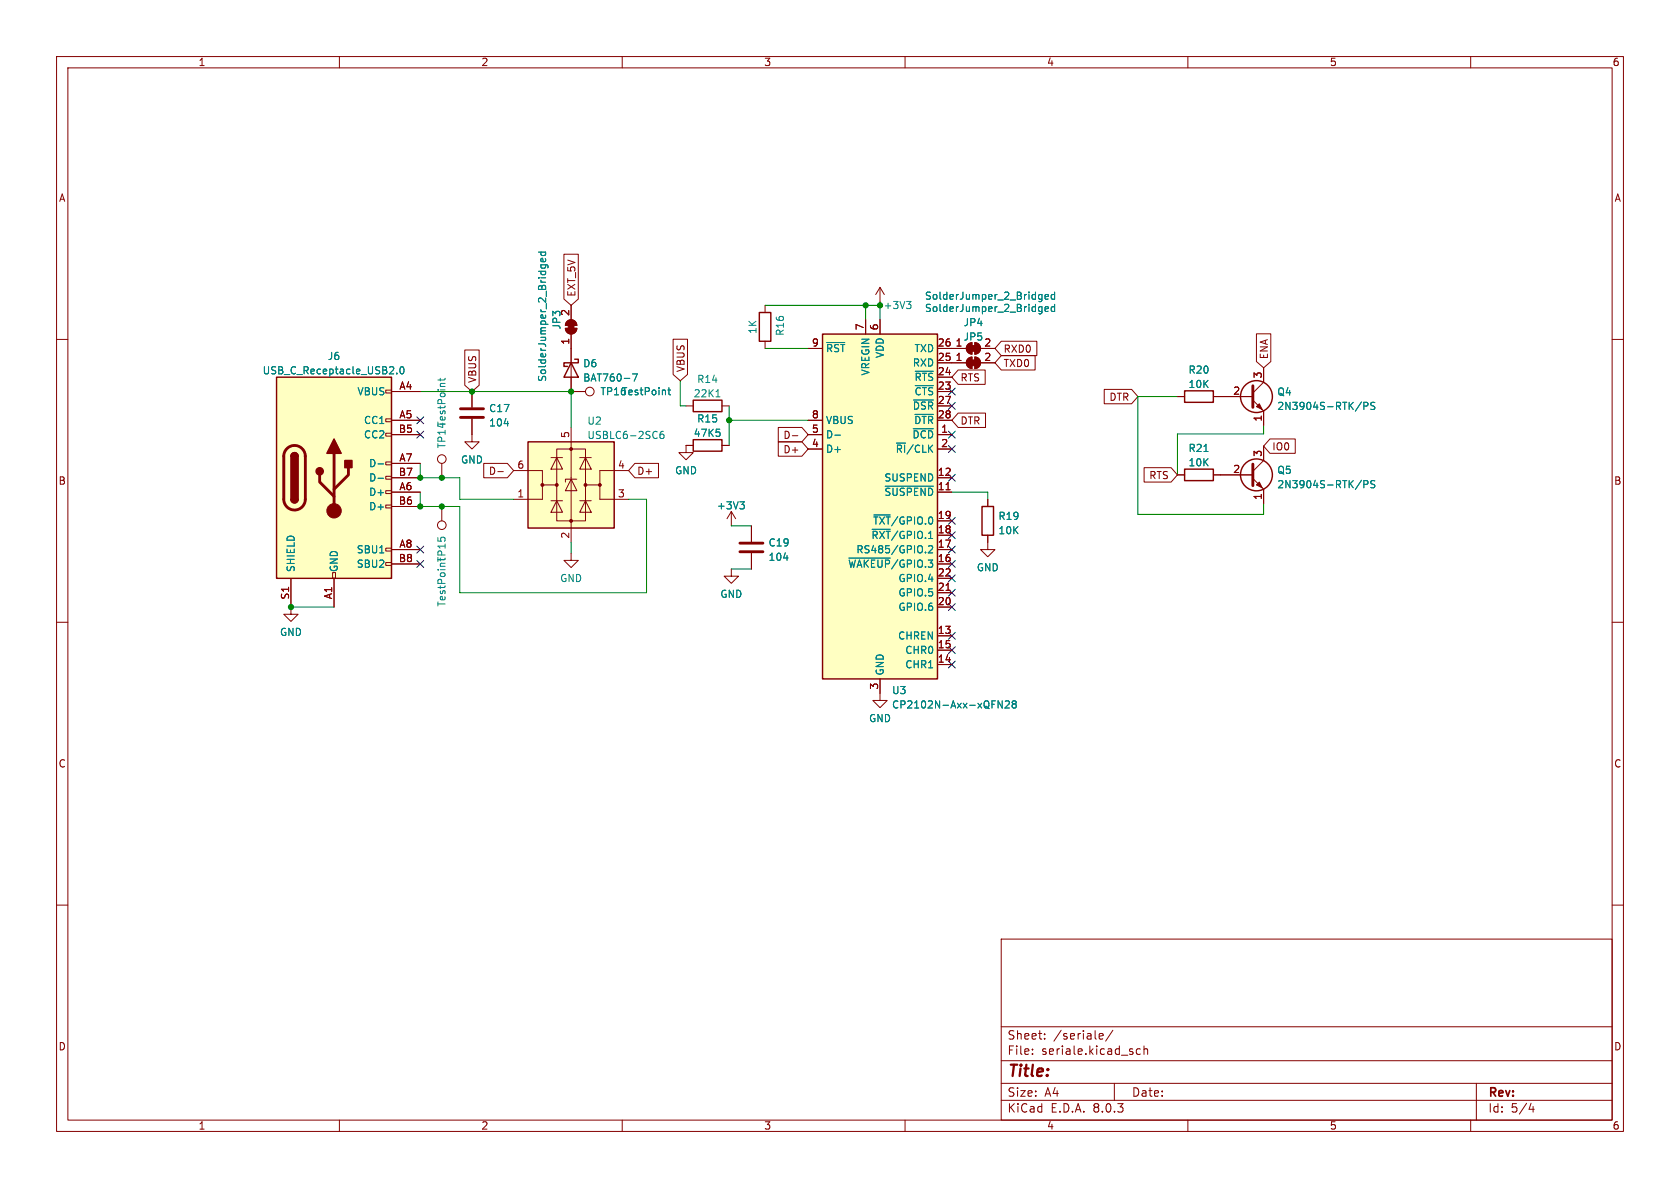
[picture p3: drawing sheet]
<svg xmlns="http://www.w3.org/2000/svg" width="297mm" height="210mm" viewBox="0 0 297 210" stroke-linecap="round" stroke-linejoin="round" font-family="sans-serif">
<g fill="none" stroke="#840000" stroke-width=".18">
<path d="M10 10h277v190h-277zM12 12h273v186h-273zM60 10v2M110 10v2M160 10v2M210 10v2M260 10v2M10 60h2M285 60h2M174.6 88.3v1.2M174.6 94.6v1.3M10 110h2"/>
<path d="M285 110h2M155.6 122.6v1.2h1.2l-1.2 1.3-1.3-1.3h1.3M10 160h2M285 160h2M177 166h108v32h-108zM60 198v2M110 198v2M160 198v2M177 194.5h108M177 191.5h108M177 187.5h108M177 181.5h108"/>
<path d="M182.5 186.3v.1M182.5 185.5v.1M184.7 183.6v.1M184.7 182.8v.1M194.3 183.2l.7-.1v-.3l-.5-.1-.2 .2 .1 .7h.6M196.7 182.1l-1.2 2M197 191.5v3M201.6 185.5l-.4-.1-.3 .3v.4l.1 .2h.6M202.2 185.5l.3-.1 .3 .1 .1 .9M202.2 184.9v1.5M210 198v2M260 198v2"/>
<path d="M261 191.5v6.5M270.7 195l-.4 1.1h.9M271 195.6v1"/>
</g>
<path d="M173.6 89.5h2v5.1h-2z" fill="none" stroke="#840000" stroke-width=".25"/>
<path d="M145.4 59.1h20.3v60.9h-20.3z" fill="#ffffc2"/>
<path d="M145.4 59.1h20.3v60.9h-20.3z" fill="none" stroke="#840000" stroke-width=".25"/>
<g fill="none" stroke="#840000" stroke-width=".18">
<path d="M153 56.5v2.6M155.6 50.8v2.5M155.6 56.5v2.6M155.6 50.8l-.8 1.3M155.6 50.8l.7 1.3M83.4 74v4.1h1.3l-1.3 1.3-1.2-1.3h1.2M83.4 69.2v2.8M101 69.2h2.5M121.3 78.7v1.3h1.3l-1.3 1.3-1.3-1.3h1.3M142.9 76.8h2.5M142.9 79.4h2.5M142.9 61.6h2.5"/>
<path d="M142.9 74.3h2.5M165.7 76.8h2.6M165.7 79.4h2.6M165.7 69.2h2.6M165.7 66.7h2.6M165.7 64.1h5.1M165.7 61.6h5.1M165.7 71.8h2.6M165.7 74.3h2.6M171.1 63.4l.7-.3v2a1.01 1.01 0 0 1-.9-.6 1.01 1.01 0 0 1 .2-1.1zM171.8 62.6a1.01 1.01 0 0 1-1-1 1.01 1.01 0 0 1 1-1v2M172.3 60.6a1.02 1.02 0 0 1 1.1 1 1.02 1.02 0 0 1-1.1 1v-2"/>
<path d="M172.3 63.1a1.02 1.02 0 0 1 1.1 1 1.02 1.02 0 0 1-1.1 1.1zM173.4 64.1h2.5M173.4 61.6h2.5M78.1 81.9v2.6M129.3 90.4l-.8 1.3M129.3 90.4v2.6M129.3 90.4l.7 1.3M132.8 93v2.8M132.8 97.8v2.8M165.7 87h2.6M165.7 84.5h2.6M165.7 99.7h2.6"/>
<path d="M165.7 97.2h2.6M165.7 94.6h2.6M165.7 92.1h2.6M167.2 86.6h.8M174.6 95.9v1.3h1.3l-1.3 1.2-1.2-1.2h1.2M129.3 100.6v1.3h1.3l-1.3 1.2-1.3-1.2h1.3M165.7 112.4h2.6M165.7 117.5h2.6M165.7 114.9h2.6M165.7 107.3h2.6M165.7 104.8h2.6M165.7 102.2h2.6"/>
<path d="M167.2 104.4h.8M155.6 120v2.6"/>
<circle cx="104.3" cy="69.2" r=".76"/>
<circle cx="78.1" cy="81.2" r=".76"/>
</g>
<g fill="none" stroke="#008484" stroke-width=".18">
<path d="M160.3 53.3h.7l-.4 .5M160.8 53.8l.2 .2v.3l-.2 .3M183.8 54.2l.4 .1M183.8 52.1h.4M184.2 52.1v1l-.2 .2M184.2 54.2v1l-.2 .3M184.2 55l-.4 .1M184.2 52.8l-.4 .1M184.7 54.6l.7-.1-.1-.2-.4-.1-.2 .2 .1 .6h.5M184.7 52.5l.7-.1-.1-.3h-.4l-.2 .1 .1 .6h.5M186.4 54.3l-.3-.1-.3 .3 .2 .5h.4M186.4 51.6v1.3"/>
<path d="M186.4 53.8v1.3M186.4 52.1h-.3l-.3 .2 .2 .5h.4M77.8 66.9v.4M78.7 66.9l-.2 .3h-1.1M89.1 74.9h.8M118.1 68.9h.5M118.3 68.5v1.1l.3 .2M146.2 60.6h3.1M147.6 76.9h1M161.4 75.8h3.6M161.5 70.7h3.5M161.7 73.3h3.3"/>
<path d="M161.8 68.2h3.2M161.8 65.6h3.2M130.8 88.7h.8l-.4 .5M131.3 89.2l.3 .2v.3l-.3 .3M138.5 98.6h.8M150.1 98.7h7.3M154.2 93.6h3.2M154.5 91h2.9M156.5 86h8.5M163.6 97.6v.1M164.2 96.6l.4-.1 .3 .3-.8 .9h.8M176.5 123.9l.7 1.3v-1.3"/>
<path d="M177.7 124l.5-.1 .2 .4-.7 .9h.7M179.2 124.4l-.3 .3v.2l.3 .3h.2l.3-.3v-.2l-.3-.3M179.2 124.4l-.3-.2 .3-.3h.2l.3 .2-.3 .3M179.2 124.4h.2"/>
</g>
<g fill="#840000" stroke="#840000" stroke-width=".18">
<path d="M171.6 61.1h1v1h-1z"/>
<path d="M171.1 60.9l.7-.3v2a1.01 1.01 0 0 1-.9-.6 1.01 1.01 0 0 1 .2-1.1z"/>
<path d="M172.3 60.6a1.02 1.02 0 0 1 1.1 1 1.02 1.02 0 0 1-1.1 1z"/>
<path d="M171.6 63.6h1v1h-1z"/>
<path d="M171.1 63.4l.7-.3v2a1.01 1.01 0 0 1-.9-.6 1.01 1.01 0 0 1 .2-1.1z"/>
<path d="M172.3 63.1a1.02 1.02 0 0 1 1.1 1 1.02 1.02 0 0 1-1.1 1.1z"/>
</g>
<path d="M81.4 73.8h4.1M81.4 72.3h4.1M130.8 97.5h4.1M130.8 96h4.1" fill="none" stroke="#840000" stroke-width=".51"/>
<path d="M93.3 78.1h15.3v15.2h-15.3z" fill="#ffffc2"/>
<g fill="none" stroke="#840000" stroke-width=".25">
<path d="M134.2 55.2h2.1v5.1h-2.1zM93.3 78.1h15.3v15.2h-15.3zM101 64.1l1.2 2.6h-2.5zM101.6 63.5h.6v.6h-2.5v.7h.6M122.6 77.7h5v2.1h-5zM122.6 70.7h5v2.1h-5z"/>
<circle cx="222.1" cy="83.9" r="2.82"/>
</g>
<g fill="#840000" stroke="#840000" stroke-width=".18">
<path d="M100.5 57.3h1v1h-1z"/>
<path d="M99.9 58h2.1a1.02 1.02 0 0 1-1 1.1 1.02 1.02 0 0 1-1.1-1.1z"/>
<path d="M100.2 56.8a1.02 1.02 0 0 1 1.1-.2 1.02 1.02 0 0 1 .7 .9h-2.1z"/>
<path d="M222.1 85.7l.5-.5 .5 1z"/>
<circle cx="95.9" cy="85.7" r=".25"/>
<circle cx="98.4" cy="85.7" r=".25"/>
<circle cx="101" cy="92.1" r=".25"/>
<circle cx="101" cy="79.4" r=".25"/>
<circle cx="103.5" cy="85.7" r=".25"/>
<circle cx="106" cy="85.7" r=".25"/>
</g>
<g fill="none" stroke="#840000" stroke-width=".18">
<path d="M99.9 58h2.1a1.02 1.02 0 0 1-1 1.1 1.02 1.02 0 0 1-1.1-1.1zM100.2 56.8a1.02 1.02 0 0 1 1.1-.2 1.02 1.02 0 0 1 .7 .9h-2.1zM101 54v2.5M101 59.1v10.1M135.3 54v1.2M98.4 79.4h5.1v12.7h-5.1zM101 75.6v20.3M121.3 78.7h1.3M121.3 71.8h1.3M127.6 78.7h1.3M127.6 71.8h1.3M135.3 60.3v1.3"/>
<path d="M223.4 78.9v2.5l-1.9 1.9M78.1 89.5v2.6M90.8 83.2h5.1v2.5h2.5M95.9 85.7v2.6h-5.1M97.4 88.5h2M97.4 80.9h2M98.4 88.5l1 2.1h-2zM98.4 80.9l1 2h-2zM101 84.7l1 2h-2.1zM101 97.8v1.3h1.2l-1.2 1.2-1.3-1.2h1.3M102 84.7h-2.1v.5M102.5 88.5h2"/>
<path d="M102.5 80.9h2M103.5 88.5l1 2.1h-2zM103.5 80.9l1 2h-2zM106 85.7v2.6h5.1M111.1 83.2h-5.1v2.5h-2.5M215.8 83.9h5.7M221.5 84.6l1.9 1.9v2.5"/>
<circle cx="78.1" cy="92.8" r=".76"/>
</g>
<g fill="none" stroke="#008484" stroke-width=".18">
<path d="M95.2 44.6h1.3M95.6 46.8h1l.3 .3M95.7 44.6l-.1 .3 .3 .3 .5-.1v-.5M95.7 46.8l-.1 .4M96.4 46.8l.1 .4M96.4 45.7l.1 .4-.2 .2-.6-.1v-.5h.2l.1 .6M111.8 66.1h.9l-.6 1.3M117.3 76.3h-.4a.85 .85 0 0 0 0 1.2l.4-.1 .1-.4-.3-.3-.3 .1-.1 .2M126.6 70.2h.7M126.6 75.9h.6M127.2 76.4l.1 .2-.1 .5M240.7 84.9l-1.1 1.6"/>
<path d="M241.1 85.6h.6l.1-.2v-.3l-.7-.1v1.2M243.1 85h-.5l-.2 .1v.3l.5 .3 .2 .3-.3 .2h-.5"/>
</g>
<path d="M221.5 82v3.9" fill="none" stroke="#840000" stroke-width=".51"/>
<path d="M48.9 66.7h20.3v35.5h-20.3z" fill="#ffffc2"/>
<g fill="none" stroke="#840000" stroke-width=".18">
<path d="M99.7 44.9h2.5v8l-1.2 1.1-1.3-1.1zM101 54v2.5M101 59.1v5M119 60h2.5v6.2l-1.2 1.1-1.3-1.1zM153 56.5v2.6M155.6 56.5v2.6M222.1 59h2.6v4.9l-1.3 1.1-1.3-1.1zM68.2 76.6h1v.5h-1zM68.2 74h1v.5h-1zM68.2 69h1v.5h-1zM69.2 69.2h5.1M69.2 74.3h5.1"/>
<path d="M69.2 76.8h5.1M82.2 61.9h2.5v6.2l-1.3 1.1-1.2-1.1zM83.4 69.2v2.8M83.4 74v2.8M101 66.7v2.5h2.5M121.3 78.7h1.3M127.6 78.7h1.3M137.6 78.1h4.2l1.1 1.3-1.1 1.2h-4.2zM137.6 75.6h4.2l1.1 1.2-1.1 1.3h-4.2zM140.1 77h.9M142.9 74.3h2.5M142.9 76.8h2.5"/>
<path d="M142.9 61.6h2.5M142.9 79.4h2.5M165.7 69.2h2.6M165.7 74.3h2.6M165.7 76.8h2.6M165.7 64.1h5.1M165.7 61.6h5.1M165.7 79.4h2.6M165.7 66.7h2.6M165.7 71.8h2.6M169.4 73h4.8v2.6h-4.8l-1.1-1.3zM169.4 65.4h4.8v2.5h-4.8l-1.1-1.2z"/>
<path d="M173.4 64.1h2.5M173.4 61.6h2.5M177 62.9h6v2.5h-6l-1.1-1.3zM177 60.3h6.3v2.6h-6.3l-1.1-1.3zM195.2 68.8h4.9l1.1 1.3-1.1 1.3h-4.9zM208.2 70.1h1.2M214.5 70.1h7M221.5 70.7l1.9 1.9v2.6M223.4 65v2.6l-1.9 1.9M223.4 78.9v2.5M224.5 77.6h4.5v2.5h-4.5l-1.1-1.2zM68.2 99.4h1v.5h-1z"/>
<path d="M68.2 96.9h1v.5h-1zM68.2 89.3h1v.5h-1zM68.2 86.7h1v.5h-1zM68.2 84.2h1v.5h-1zM68.2 81.7h1v.5h-1zM69.2 87h5.1M69.2 81.9h5.1M69.2 97.2h5.1M69.2 89.5h5.1M69.2 84.5h5.1M69.2 99.7h5.1M85.5 81.9h4.2l1.1 1.3-1.1 1.3h-4.2z"/>
<path d="M88 83.4h1M112.2 81.9h4.2v2.6h-4.2l-1.1-1.3zM132.8 93v2.8M132.8 97.8v2.8M165.7 87h2.6M165.7 97.2h2.6M165.7 84.5h2.6M165.7 99.7h2.6M165.7 94.6h2.6M165.7 92.1h2.6M167.2 86.6h.8M174.6 88.3v1.2"/>
<path d="M174.6 94.6v1.3M202.3 82.7h4.7l1.2 1.2-1.2 1.3h-4.7zM208.2 83.9h1.2M214.5 83.9h7M223.4 86.5v2.5M51.4 102.2v6.4h1.3l-1.3 1.3-1.2-1.3h1.2M58.8 101.2h.5v1h-.5zM59.1 102.2v5.1M165.7 112.4h2.6M165.7 117.5h2.6M165.7 114.9h2.6M165.7 107.3h2.6"/>
<path d="M165.7 104.8h2.6M165.7 102.2h2.6M167.2 104.4h.8M155.6 120v2.6"/>
</g>
<g fill="none" stroke="#840000" stroke-width=".25">
<path d="M48.9 66.7h20.3v35.5h-20.3zM209.4 69.1h5.1v2h-5.1zM51.4 88.3a.64 .64 0 0 0 .7 .6 .64 .64 0 0 0 .6-.6M51.4 80.6a.64 .64 0 0 1 .7-.6 .64 .64 0 0 1 .6 .6M209.4 82.9h5.1v2.1h-5.1z"/>
<circle cx="222.1" cy="70.1" r="2.82"/>
</g>
<path d="M50.7 79.3a1.91 1.91 0 0 1 2.1-.4 1.91 1.91 0 0 1 1.2 1.7v7.7a1.91 1.91 0 0 1-1.9 1.9 1.91 1.91 0 0 1-1.9-1.9v-7.8l.1-.6zM221.5 68.2v3.8M56.5 83.9v1.3l2.6 2.6M59.1 80.1v10.2M61.6 82.7v1.2l-2.5 2.6" fill="none" stroke="#840000" stroke-width=".51"/>
<g fill="#840000" stroke="#840000" stroke-width=".25">
<path d="M51.4 88.3h1.3a.64 .64 0 0 1-.6 .6 .64 .64 0 0 1-.7-.6z"/>
<path d="M51.4 80.6h1.3v7.7h-1.3z"/>
<path d="M51.6 80.2a.64 .64 0 0 1 .7-.1 .64 .64 0 0 1 .4 .5h-1.3z"/>
<path d="M59.1 77.6l1.2 2.5h-2.5z"/>
<path d="M61 81.4h1.2v1.3h-1.2z"/>
<circle cx="56.5" cy="83.3" r=".63"/>
</g>
<g fill="#840000" stroke="#840000" stroke-width=".18">
<path d="M222.1 71.9l.5-.5 .5 1z"/>
<circle cx="59.1" cy="90.3" r="1.27"/>
</g>
<g fill="none" stroke="#008484" stroke-width=".18">
<path d="M95.2 44.6h1.3M95.6 46.8h1l.3 .3M95.7 44.6l-.1 .3 .3 .3 .5-.1v-.5M95.7 46.8l-.1 .4M96.4 46.8l.1 .4M96.4 45.7l.1 .4-.2 .2-.6-.1v-.5h.2l.1 .6M183.8 52.1h.4M183.8 54.2l.4 .1M184.2 52.1v1l-.2 .2M184.2 54.2v1l-.2 .3M184.2 52.8l-.4 .1M184.2 55l-.4 .1"/>
<path d="M184.7 52.5l.7-.1-.1-.3h-.4l-.2 .1 .1 .6h.5M184.7 54.6l.7-.1-.1-.2-.4-.1-.2 .2 .1 .6h.5M186.4 52.1h-.3l-.3 .2 .2 .5h.4M186.4 51.6v1.3M186.4 53.8v1.3M186.4 54.3l-.3-.1-.3 .3 .2 .5h.4M70.2 66v.1M70.8 64.9l.2-.1a.68 .68 0 0 1 .4 .7 .68 .68 0 0 1-.4 .6l-.2-.1-.1-.4zM89.1 74.9h.8M111.8 66.1h.9l-.6 1.3M118.1 68.9h.5M118.3 68.5v1.1l.3 .2"/>
<path d="M126.6 75.9h.6M127.2 76.4l.1 .2-.1 .5M146.2 60.6h3.1M147.6 76.9h1M161.4 75.8h3.6M161.5 70.7h3.5M161.7 73.3h3.3M161.8 68.2h3.2M161.8 65.6h3.2M212.8 79.8h.8M240.7 71.1l-1.1 1.6M241.1 71.8l.6-.1 .1-.2v-.3l-.7-.1v1.3"/>
<path d="M243.1 71.2l-.5-.1-.2 .1v.4l.5 .2 .2 .3-.3 .3-.5-.1M66.8 82h1M66.8 84.6h1M130.8 88.7h.8l-.4 .5M131.3 89.2l.3 .2v.3l-.3 .3M138.5 98.6h.8M150.1 98.7h7.3M154.2 93.6h3.2M154.5 91h2.9M156.5 86h8.5M163.6 97.6v.1M164.2 96.6l.4-.1 .3 .3-.8 .9h.8"/>
<path d="M240.7 84.9l-1.1 1.6M241.1 85.6h.6l.1-.2v-.3l-.7-.1v1.2M243.1 85h-.5l-.2 .1v.3l.5 .3 .2 .3-.3 .2h-.5M176.5 123.9l.7 1.3v-1.3M177.7 124l.5-.1 .2 .4-.7 .9h.7M179.2 124.4l-.3-.2 .3-.3h.2l.3 .2-.3 .3M179.2 124.4l-.3 .3v.2l.3 .3h.2l.3-.3v-.2l-.3-.3M179.2 124.4h.2"/>
</g>
<g fill="none" stroke="#008400" stroke-width=".18">
<path d="M135.3 54h20.3v2.5M153 54v2.5M74.3 69.2h26.7v6.4M120.3 67.3v4.5h1M128.9 74.3h14M128.9 71.8v6.9M135.3 61.6h7.6M208.2 70.1h-7v20.8h22.2v-1.9M223.4 75.2v1.5h-15.2v7.2M74.3 87v2.5h7v15.3h33v-16.5h-3.2M74.3 81.9v2.6h7v3.8h9.5M101 95.9v1.9"/>
<path d="M129.3 93h3.5M168.3 87h6.3v1.3M51.4 107.3h7.7M129.3 100.6h3.5"/>
</g>
<g fill="none" stroke="#000084" stroke-width=".18">
<path d="M73.7 73.7l1.2 1.2M73.7 76.2l1.2 1.2M74.9 73.7l-1.2 1.2M74.9 76.2l-1.2 1.2M167.7 78.8l1.2 1.2M167.7 68.6l1.2 1.2M167.7 71.1l1.2 1.3M167.7 76.2l1.2 1.2M168.9 78.8l-1.2 1.2M168.9 68.6l-1.2 1.2M168.9 71.1l-1.2 1.3M168.9 76.2l-1.2 1.2"/>
<path d="M73.7 99.1l1.2 1.2M73.7 96.5l1.2 1.3M74.9 99.1l-1.2 1.2M74.9 96.5l-1.2 1.3M167.7 83.8l1.2 1.3M167.7 96.5l1.2 1.3M167.7 99.1l1.2 1.2M167.7 91.5l1.2 1.2M167.7 94l1.2 1.2M168.9 83.8l-1.2 1.3M168.9 96.5l-1.2 1.3M168.9 99.1l-1.2 1.2"/>
<path d="M168.9 91.5l-1.2 1.2M168.9 94l-1.2 1.2M167.7 101.6l1.2 1.2M167.7 104.2l1.2 1.2M167.7 106.7l1.2 1.2M167.7 116.9l1.2 1.2M167.7 111.8l1.2 1.2M167.7 114.3l1.2 1.2M168.9 101.6l-1.2 1.2M168.9 104.2l-1.2 1.2M168.9 106.7l-1.2 1.2M168.9 116.9l-1.2 1.2"/>
<path d="M168.9 111.8l-1.2 1.2M168.9 114.3l-1.2 1.2"/>
</g>
<g fill="#008400" stroke="#008400" stroke-width=".18">
<circle cx="74.3" cy="89.5" r=".46"/>
<circle cx="78.1" cy="89.5" r=".46"/>
<circle cx="74.3" cy="84.5" r=".46"/>
<circle cx="78.1" cy="84.5" r=".46"/>
<circle cx="83.4" cy="69.2" r=".46"/>
<circle cx="51.4" cy="107.3" r=".46"/>
<circle cx="101" cy="69.2" r=".46"/>
<circle cx="128.9" cy="74.3" r=".46"/>
<circle cx="153" cy="54" r=".46"/>
<circle cx="155.6" cy="54" r=".46"/>
</g>
<text font-size="2.8" fill="#840000" x="178" y="190.9">Title:</text>
<g font-size="2.1" fill="#840000">
<text x="178" y="184">Sheet:</text>
<text x="186.2" y="184">/seriale/</text>
<text x="178" y="186.7">File:</text>
<text x="184.1" y="186.7">seriale.kicad_sch</text>
<text x="178" y="196.9">KiCad</text>
<text x="178" y="194.1">Size:</text>
<text x="184.7" y="194.1">A4</text>
<text x="185.7" y="196.9">E.D.A.</text>
<text x="193.3" y="196.9">8.0.3</text>
<text x="200" y="194.1">Date:</text>
<text x="263" y="194.3">Rev:</text>
<text x="263" y="196.9">Id:</text>
<text x="267.1" y="196.9">5/4</text>
</g>
<g font-size="1.8" fill="#840000">
<text x="35" y="11.9">1</text>
<text x="85" y="11.9">2</text>
<text x="135" y="11.9">3</text>
<text x="185" y="11.9">4</text>
<text x="235" y="11.9">5</text>
<text x="285" y="11.9">6</text>
<text x="10.3" y="35.9">A</text>
<text x="285.3" y="35.9">A</text>
<text x="101.9" y="52.5" transform="rotate(-90 101.9 52.5)">EXT_5V</text>
<text x="100.7" y="56" transform="rotate(-90 100.7 56)">2</text>
<text x="152.8" y="58.5" transform="rotate(-90 152.8 58.5)">7</text>
<text x="155.3" y="58.5" transform="rotate(-90 155.3 58.5)">6</text>
<text x="100.7" y="61" transform="rotate(-90 100.7 61)">1</text>
<text x="121.2" y="65.9" transform="rotate(-90 121.2 65.9)">VBUS</text>
<text x="143.4" y="61.3">9</text>
<text x="165.7" y="63.9">25</text>
<text x="165.7" y="61.3">26</text>
<text x="168.8" y="61.3">1</text>
<text x="168.8" y="63.9">1</text>
<text x="173.9" y="61.3">2</text>
<text x="173.9" y="63.9">2</text>
<text x="177.3" y="65.1">TXD0</text>
<text x="177.3" y="62.5">RXD0</text>
<text x="224.3" y="63.6" transform="rotate(-90 224.3 63.6)">ENA</text>
<text x="70.5" y="69">A4</text>
<text x="84.4" y="67.8" transform="rotate(-90 84.4 67.8)">VBUS</text>
<text x="165.7" y="69">23</text>
<text x="165.7" y="66.4">24</text>
<text x="165.7" y="71.5">27</text>
<text x="169.7" y="67.6">RTS</text>
<text x="196" y="71.1">DTR</text>
<text x="217.9" y="69.9">2</text>
<text x="223.1" y="67" transform="rotate(-90 223.1 67)">3</text>
<text x="70.4" y="76.6">B5</text>
<text x="70.5" y="74">A5</text>
<text x="100.7" y="77.5" transform="rotate(-90 100.7 77.5)">5</text>
<text x="138.4" y="77.8">D-</text>
<text x="143.4" y="76.6">5</text>
<text x="143.4" y="74">8</text>
<text x="165.7" y="74">28</text>
<text x="166.3" y="76.6">1</text>
<text x="169.7" y="75.2">DTR</text>
<text x="223.1" y="74.6" transform="rotate(-90 223.1 74.6)">1</text>
<text x="70.5" y="81.7">A7</text>
<text x="91.4" y="82.9">6</text>
<text x="109.1" y="82.9">4</text>
<text x="138.4" y="80.3">D+</text>
<text x="143.4" y="79.1">4</text>
<text x="166.3" y="79.1">2</text>
<text x="217.9" y="83.7">2</text>
<text x="223.1" y="80.8" transform="rotate(-90 223.1 80.8)">3</text>
<text x="224.8" y="79.8">IO0</text>
<text x="10.3" y="85.9">B</text>
<text x="70.4" y="89.3">B6</text>
<text x="70.4" y="84.2">B7</text>
<text x="70.5" y="86.7">A6</text>
<text x="86.3" y="84.1">D-</text>
<text x="91.4" y="88">1</text>
<text x="109.1" y="88">3</text>
<text x="112.6" y="84.1">D+</text>
<text x="165.7" y="86.7">11</text>
<text x="165.7" y="84.2">12</text>
<text x="203.1" y="84.9">RTS</text>
<text x="223.1" y="88.5" transform="rotate(-90 223.1 88.5)">1</text>
<text x="285.3" y="85.9">B</text>
<text x="100.7" y="95.3" transform="rotate(-90 100.7 95.3)">2</text>
<text x="165.7" y="94.4">18</text>
<text x="165.7" y="91.8">19</text>
<text x="70.4" y="99.4">B8</text>
<text x="70.5" y="96.9">A8</text>
<text x="165.7" y="99.4">16</text>
<text x="165.7" y="96.9">17</text>
<text x="165.7" y="102">22</text>
<text x="51.2" y="106.1" transform="rotate(-90 51.2 106.1)">S1</text>
<text x="58.8" y="106" transform="rotate(-90 58.8 106)">A1</text>
<text x="165.7" y="107.1">20</text>
<text x="165.7" y="104.5">21</text>
<text x="165.7" y="112.1">13</text>
<text x="165.7" y="117.2">14</text>
<text x="165.7" y="114.7">15</text>
<text x="155.3" y="122" transform="rotate(-90 155.3 122)">3</text>
<text x="10.3" y="135.9">C</text>
<text x="285.3" y="135.9">C</text>
<text x="10.3" y="185.9">D</text>
<text x="285.3" y="185.9">D</text>
<text x="35" y="199.9">1</text>
<text x="85" y="199.9">2</text>
<text x="135" y="199.9">3</text>
<text x="185" y="199.9">4</text>
<text x="235" y="199.9">5</text>
<text x="285" y="199.9">6</text>
</g>
<g font-size="1.8" fill="#008484">
<text x="163.4" y="53.2">SolderJumper_2_Bridged</text>
<text x="99.3" y="58.3" transform="rotate(-90 99.3 58.3)">JP3</text>
<text x="133.9" y="59.1" transform="rotate(-90 133.9 59.1)">1K</text>
<text x="138.8" y="59.5" transform="rotate(-90 138.8 59.5)">R16</text>
<text x="163.4" y="55.3">SolderJumper_2_Bridged</text>
<text x="170.3" y="57.9">JP4</text>
<text x="57.9" y="63.8">J6</text>
<text x="103" y="65.1">D6</text>
<text x="145.9" y="62.5">~{RST}</text>
<text x="156.4" y="63.4" transform="rotate(-90 156.4 63.4)">VDD</text>
<text x="161.3" y="65">RXD</text>
<text x="161.6" y="62.5">TXD</text>
<text x="170.3" y="60.4">JP5</text>
<text x="46.3" y="66.4">USB_C_Receptacle_USB2.0</text>
<text x="63.1" y="70.1">VBUS</text>
<text x="96.7" y="67.6" transform="rotate(-90 96.7 67.6)">SolderJumper_2_Bridged</text>
<text x="103" y="67.7">BAT760-7</text>
<text x="106.1" y="70.1">TP16TestPoint</text>
<text x="122.5" y="70.4">22K1</text>
<text x="123.1" y="67.9">R14</text>
<text x="153.9" y="66.5" transform="rotate(-90 153.9 66.5)">VREGIN</text>
<text x="161.6" y="70.1">~{CTS}</text>
<text x="161.6" y="67.5">~{RTS}</text>
<text x="210" y="66.3">R20</text>
<text x="210" y="68.8">10K</text>
<text x="225.7" y="70.1">Q4</text>
<text x="64.2" y="75.2">CC1</text>
<text x="64.2" y="77.7">CC2</text>
<text x="86.4" y="75.6">104</text>
<text x="86.4" y="73.1">C17</text>
<text x="103.7" y="75.3">U2</text>
<text x="103.7" y="77.8">USBLC6-2SC6</text>
<text x="122.5" y="77.4">47K5</text>
<text x="123.1" y="74.9">R15</text>
<text x="145.9" y="77.7">D-</text>
<text x="145.9" y="75.2">VBUS</text>
<text x="161.2" y="77.7">~{DCD}</text>
<text x="161.3" y="72.6">~{DSR}</text>
<text x="161.5" y="75.2">~{DTR}</text>
<text x="225.7" y="72.7">2N3904S-RTK/PS</text>
<text x="65.2" y="82.8">D-</text>
<text x="79" y="79.4" transform="rotate(-90 79 79.4)">TP14TestPoint</text>
<text x="81.4" y="82.1">GND</text>
<text x="145.9" y="80.2">D+</text>
<text x="158.3" y="80.2">~{RI}/CLK</text>
<text x="210" y="80.1">R21</text>
<text x="210" y="82.6">10K</text>
<text x="225.7" y="84">Q5</text>
<text x="65.2" y="87.9">D+</text>
<text x="65.2" y="85.3">D-</text>
<text x="119.2" y="84">GND</text>
<text x="156.3" y="87.9">~{SUSPEND}</text>
<text x="156.3" y="85.3">SUSPEND</text>
<text x="225.7" y="86.5">2N3904S-RTK/PS</text>
<text x="65.2" y="90.4">D+</text>
<text x="126.6" y="90.3">+3V3</text>
<text x="154" y="95.5">~{RXT}/GPIO.1</text>
<text x="154.3" y="92.9">~{TXT}/GPIO.0</text>
<text x="176.4" y="92.1">R19</text>
<text x="176.4" y="94.6">10K</text>
<text x="52.3" y="101.2" transform="rotate(-90 52.3 101.2)">SHIELD</text>
<text x="59.9" y="101.2" transform="rotate(-90 59.9 101.2)">GND</text>
<text x="63" y="98">SBU1</text>
<text x="63" y="100.6">SBU2</text>
<text x="135.8" y="99.3">104</text>
<text x="135.8" y="96.8">C19</text>
<text x="149.8" y="100.6">~{WAKEUP}/GPIO.3</text>
<text x="151.3" y="98">RS485/GPIO.2</text>
<text x="172.6" y="101.2">GND</text>
<text x="79" y="107.3" transform="rotate(-90 79 107.3)">TestPoint TP15</text>
<text x="98.9" y="103.1">GND</text>
<text x="127.2" y="105.9">GND</text>
<text x="158.7" y="105.6">GPIO.5</text>
<text x="158.7" y="103.1">GPIO.4</text>
<text x="49.4" y="112.6">GND</text>
<text x="158.7" y="113.3">CHREN</text>
<text x="158.7" y="108.2">GPIO.6</text>
<text x="156.4" y="119.5" transform="rotate(-90 156.4 119.5)">GND</text>
<text x="159.9" y="118.3">CHR1</text>
<text x="159.9" y="115.8">CHR0</text>
<text x="157.6" y="122.9">U3</text>
<text x="157.6" y="125.4">CP2102N-Axx-xQFN28</text>
<text x="153.5" y="127.9">GND</text>
</g>
<text font-size="1.8" fill="#008400" x="156.1" y="54.8">+3V3</text>
</svg>
